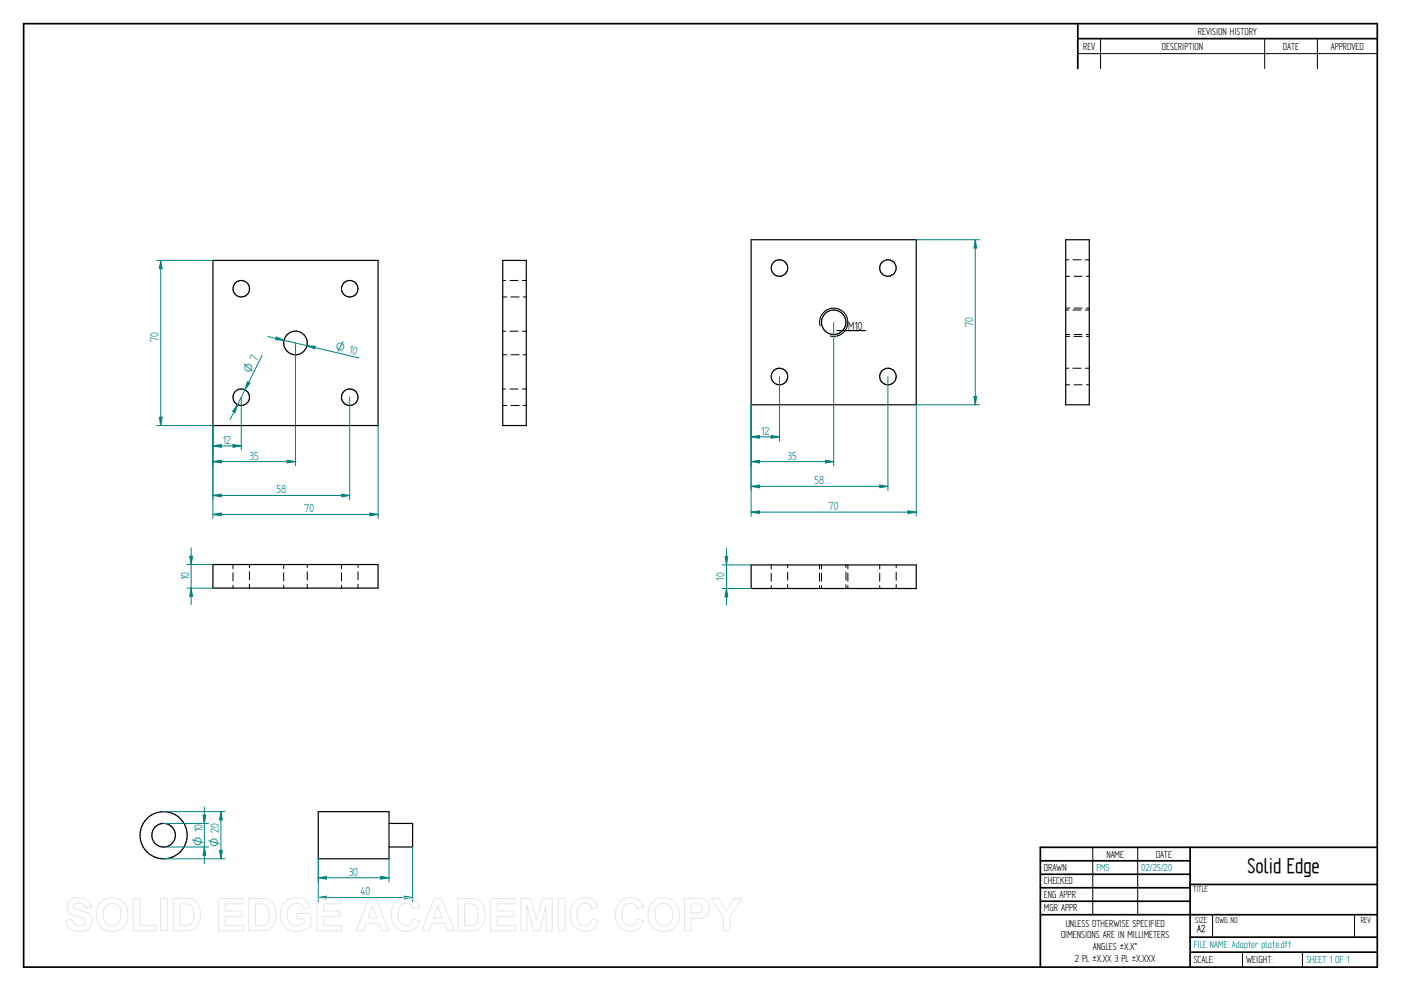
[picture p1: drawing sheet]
<svg xmlns="http://www.w3.org/2000/svg" width="594mm" height="420mm" viewBox="0 0 594 420" stroke-linecap="round" stroke-linejoin="round" font-family="sans-serif">
<g fill="none" stroke="#000" stroke-width=".72">
<path d="M10 10h574v400h-574zM457 10v19.1M457 16.4h127M504.6 359.2v50.8M584 359.2h-142.9v50.8M441.1 365h63.5M441.1 370.7h63.5M441.1 376.4h63.5M504.6 375h79.4M441.1 382.1h63.5M441.1 387.8h142.9M504.6 397.3h79.4"/>
<path d="M504.6 403.7h79.4"/>
</g>
<g fill="none" stroke="#000" stroke-width=".42">
<path d="M466.7 16.4v12.7M536.3 16.4v12.7M558.6 16.4v12.7M457 22.7h127M213.2 118.9h1.2M216.2 118.9h3.5M221.5 118.9h1.7M451.9 110.2h1.3M451.9 117.1h1.7M454.9 110.2h3.5M455.4 117.1h3.4M460.2 110.2h1.7"/>
<path d="M460.7 117.1h1.2M213.2 125.9h1.7M216.7 125.9h3.4M221.9 125.9h1.3M347.7 138.2a6 6 0 0 1 5.3-7.5 6 6 0 0 1 6.5 6.5 6 6 0 0 1-7.5 5.3M451.9 131.4h1.3M451.9 130.6h1.7M454.9 131.4h3.5M455.4 130.6h3.4M460.2 131.4h1.7M460.7 130.6h1.2M213.2 140.4h1.2"/>
<path d="M213.2 150.4h1.7M216.2 140.4h3.5M216.7 150.4h3.4M221.5 140.4h1.7M221.9 150.4h1.3M451.9 156.1h1.3M451.9 141.8h1.7M451.9 142.6h1.7M454.9 156.1h3.5M455.4 141.8h3.4M455.4 142.6h3.4M460.2 156.1h1.7"/>
<path d="M460.7 141.8h1.2M460.7 142.6h1.2M213.2 164.9h1.2M213.2 171.9h1.7M216.2 164.9h3.5M216.7 171.9h3.4M221.5 164.9h1.7M221.9 171.9h1.3M451.9 163.2h1.7M455.4 163.2h3.4M460.7 163.2h1.2M98.8 239.4v1.6"/>
<path d="M105.8 239.4v1.2M120.3 239.4v1.6M130.3 239.4v1.2M144.8 239.4v1.6M151.8 239.4v1.2M327 239.5v1.7M334 239.5v1.2M347.5 239.5v1.7M348.4 239.5v1.7M358.7 239.5v1.2M359.5 239.5v1.7M373 239.5v1.7"/>
<path d="M380 239.5v1.2M98.8 242.8v3.5M98.8 248.1v1.2M105.8 242.4v3.4M105.8 247.6v1.7M120.3 242.8v3.5M120.3 248.1v1.2M130.3 242.4v3.4M130.3 247.6v1.7M144.8 242.8v3.5M144.8 248.1v1.2M151.8 242.4v3.4"/>
<path d="M151.8 247.6v1.7M327 243v3.5M327 248.3v1.2M334 242.6v3.4M334 247.8v1.7M347.5 243v3.5M347.5 248.3v1.2M348.4 243v3.5M348.4 248.3v1.2M358.7 242.6v3.4M358.7 247.8v1.7M359.5 243v3.5"/>
<path d="M359.5 248.3v1.2M373 243v3.5M373 248.3v1.2M380 242.6v3.4M380 247.8v1.7M463.4 359.2v28.6M482.4 359.2v28.6M514.2 387.9v9.4M574.4 387.9v9.4M526.9 403.7v6.3M552.3 403.7v6.3"/>
</g>
<g fill="none" stroke="#000" stroke-width=".51">
<path d="M90.3 110.4h70v70h-70zM213.2 110.4h10v70h-10zM318.5 101.6h70v70h-70zM451.9 101.6h10v70h-10zM90.3 239.4h70v9.9h-70zM318.5 239.5h70v10h-70zM135 344.1h30v20h-30zM165 349.1h10v10h-10"/>
<circle cx="330.5" cy="113.6" r="3.5"/>
<circle cx="376.5" cy="113.6" r="3.5"/>
<circle cx="102.3" cy="122.4" r="3.5"/>
<circle cx="148.3" cy="122.4" r="3.5"/>
<circle cx="353.5" cy="136.6" r="5.2"/>
<circle cx="125.3" cy="145.4" r="5"/>
<circle cx="330.5" cy="159.7" r="3.5"/>
<circle cx="376.5" cy="159.6" r="3.5"/>
<circle cx="102.3" cy="168.4" r="3.5"/>
<circle cx="148.3" cy="168.4" r="3.5"/>
<circle cx="69.4" cy="354.1" r="5"/>
<circle cx="69.4" cy="354.1" r="10"/>
</g>
<path d="M66.4 110.4h23.9M68.1 110.4l.6 3.5h-1.1zM66.4 180.4h23.9" fill="none" stroke="#008080" stroke-width=".42"/>
<path d="M68.1 110.4l.6 3.5h-1.1z" fill="#008080"/>
<path d="M67.6 176.9h1.1l-.6 3.5z" fill="none" stroke="#008080" stroke-width=".42"/>
<path d="M67.6 176.9h1.1l-.6 3.5z" fill="#008080"/>
<path d="M68.1 110.4v70M90.3 180.4v39.5M160.3 180.4v39.5M90.3 218.1l3.5-.6v1.2z" fill="none" stroke="#008080" stroke-width=".42"/>
<path d="M90.3 218.1l3.5-.6v1.2z" fill="#008080"/>
<path d="M156.8 217.5l3.5 .6-3.5 .6z" fill="none" stroke="#008080" stroke-width=".42"/>
<path d="M156.8 217.5l3.5 .6-3.5 .6z" fill="#008080"/>
<path d="M111.2 150.6l-13.6 27.2M100.7 171.5l-1 3.4-1-.5zM90.3 218.1h70" fill="none" stroke="#008080" stroke-width=".42"/>
<path d="M100.7 171.5l-1 3.4-1-.5z" fill="#008080"/>
<path d="M104.9 161.9l1.1 .5-2.1 2.9z" fill="none" stroke="#008080" stroke-width=".42"/>
<path d="M104.9 161.9l1.1 .5-2.1 2.9z" fill="#008080"/>
<path d="M113.6 142.7l38.6 9.1M117.2 142.9l3.2 1.4-3.5-.3z" fill="none" stroke="#008080" stroke-width=".42"/>
<path d="M117.2 142.9l3.2 1.4-3.5-.3z" fill="#008080"/>
<path d="M130.2 146.6l3.5 .2-.3 1.1z" fill="none" stroke="#008080" stroke-width=".42"/>
<path d="M130.2 146.6l3.5 .2-.3 1.1z" fill="#008080"/>
<path d="M318.5 171.6v47.3M388.5 171.6v47.3M318.5 217.1l3.5-.5v1.1z" fill="none" stroke="#008080" stroke-width=".42"/>
<path d="M318.5 217.1l3.5-.5v1.1z" fill="#008080"/>
<path d="M385 216.6l3.5 .5-3.5 .6z" fill="none" stroke="#008080" stroke-width=".42"/>
<path d="M385 216.6l3.5 .5-3.5 .6z" fill="#008080"/>
<path d="M388.5 101.6h26.8M388.5 171.6h26.8M413 168.1h1.1l-.6 3.5zM318.5 217.1h70" fill="none" stroke="#008080" stroke-width=".42"/>
<path d="M413 168.1h1.1l-.6 3.5z" fill="#008080"/>
<path d="M413.5 101.6l.6 3.6h-1.1z" fill="none" stroke="#008080" stroke-width=".42"/>
<path d="M413.5 101.6l.6 3.6h-1.1z" fill="#008080"/>
<path d="M413.5 101.6v70M79.3 239.4h11M79.3 249.3h11M81.1 249.3l.6 3.6h-1.2z" fill="none" stroke="#008080" stroke-width=".42"/>
<path d="M354.9 140.2h12" fill="none" stroke="#000" stroke-width=".51"/>
<path d="M81.1 249.3l.6 3.6h-1.2z" fill="#008080"/>
<path d="M80.5 235.8h1.2l-.6 3.6z" fill="none" stroke="#008080" stroke-width=".42"/>
<path d="M80.5 235.8h1.2l-.6 3.6z" fill="#008080"/>
<path d="M81.1 232.3v24M306.3 239.5h12.2M306.3 249.5h12.2M308.1 249.5l.5 3.5h-1.1z" fill="none" stroke="#008080" stroke-width=".42"/>
<path d="M308.1 249.5l.5 3.5h-1.1z" fill="#008080"/>
<path d="M307.5 236h1.1l-.5 3.5z" fill="none" stroke="#008080" stroke-width=".42"/>
<path d="M307.5 236h1.1l-.5 3.5z" fill="#008080"/>
<path d="M308.1 232.5v24M135 372.2l3.5-.6v1.1zM135 364.1v9.8M165 364.1v9.8" fill="none" stroke="#008080" stroke-width=".42"/>
<path d="M135 372.2l3.5-.6v1.1z" fill="#008080"/>
<path d="M161.5 371.6l3.5 .6-3.5 .5z" fill="none" stroke="#008080" stroke-width=".42"/>
<path d="M161.5 371.6l3.5 .6-3.5 .5z" fill="#008080"/>
<path d="M69.4 344.1h26M69.4 364.1h26M93.1 360.6h1.2l-.6 3.5zM135 372.2h30" fill="none" stroke="#008080" stroke-width=".42"/>
<path d="M93.1 360.6h1.2l-.6 3.5z" fill="#008080"/>
<path d="M93.7 344.1l.6 3.5h-1.2z" fill="none" stroke="#008080" stroke-width=".42"/>
<path d="M93.7 344.1l.6 3.5h-1.2z" fill="#008080"/>
<path d="M69.4 359.1h19M69.4 349.1h19M86.6 359.1l.6 3.5h-1.1zM93.7 344.1v20" fill="none" stroke="#008080" stroke-width=".42"/>
<path d="M86.6 359.1l.6 3.5h-1.1z" fill="#008080"/>
<path d="M86.1 345.6h1.1l-.6 3.5z" fill="none" stroke="#008080" stroke-width=".42"/>
<path d="M86.1 345.6h1.1l-.6 3.5z" fill="#008080"/>
<path d="M86.6 342.1v24M175 359.1v23.2M135 364.1v18.2M135 380.5l3.5-.6v1.2z" fill="none" stroke="#008080" stroke-width=".42"/>
<path d="M135 380.5l3.5-.6v1.2z" fill="#008080"/>
<path d="M171.4 379.9l3.6 .6-3.6 .6z" fill="none" stroke="#008080" stroke-width=".42"/>
<path d="M171.4 379.9l3.6 .6-3.6 .6z" fill="#008080"/>
<path d="M102.3 168.4v22.4M90.3 180.4v10.4M98.8 188.5l3.5 .6-3.5 .6zM135 380.5h40" fill="none" stroke="#008080" stroke-width=".42"/>
<path d="M98.8 188.5l3.5 .6-3.5 .6z" fill="#008080"/>
<path d="M90.3 189.1l3.5-.6v1.2z" fill="none" stroke="#008080" stroke-width=".42"/>
<path d="M90.3 189.1l3.5-.6v1.2z" fill="#008080"/>
<path d="M125.3 145.4v52M90.3 189.1h12M90.3 180.4v17M90.3 195.7l3.5-.6v1.2z" fill="none" stroke="#008080" stroke-width=".42"/>
<path d="M90.3 195.7l3.5-.6v1.2z" fill="#008080"/>
<path d="M121.8 195.1l3.5 .6-3.5 .6z" fill="none" stroke="#008080" stroke-width=".42"/>
<path d="M121.8 195.1l3.5 .6-3.5 .6z" fill="#008080"/>
<path d="M148.3 168.4v43.4M90.3 195.7h35M90.3 180.4v31.4M90.3 210.1l3.5-.6v1.2z" fill="none" stroke="#008080" stroke-width=".42"/>
<path d="M90.3 210.1l3.5-.6v1.2z" fill="#008080"/>
<path d="M144.8 209.5l3.5 .6-3.5 .6z" fill="none" stroke="#008080" stroke-width=".42"/>
<path d="M144.8 209.5l3.5 .6-3.5 .6z" fill="#008080"/>
<path d="M330.5 159.6v27.4M318.5 171.6v15.4M318.5 185.2l3.5-.5v1.1zM90.3 210.1h58" fill="none" stroke="#008080" stroke-width=".42"/>
<path d="M318.5 185.2l3.5-.5v1.1z" fill="#008080"/>
<path d="M327 184.7l3.5 .5-3.5 .6z" fill="none" stroke="#008080" stroke-width=".42"/>
<path d="M327 184.7l3.5 .5-3.5 .6z" fill="#008080"/>
<path d="M353.5 136.7v60.8M318.5 171.6v25.9M318.5 185.2h12M350 195.2l3.5 .5-3.5 .6z" fill="none" stroke="#008080" stroke-width=".42"/>
<path d="M350 195.2l3.5 .5-3.5 .6z" fill="#008080"/>
<path d="M318.5 195.7l3.5-.5v1.1z" fill="none" stroke="#008080" stroke-width=".42"/>
<path d="M318.5 195.7l3.5-.5v1.1z" fill="#008080"/>
<path d="M376.5 159.6v48.4M318.5 171.6v36.4M318.5 195.7h35M373 205.7l3.5 .5-3.5 .6z" fill="none" stroke="#008080" stroke-width=".42"/>
<path d="M373 205.7l3.5 .5-3.5 .6z" fill="#008080"/>
<path d="M318.5 206.2l3.5-.5v1.1z" fill="none" stroke="#008080" stroke-width=".42"/>
<path d="M318.5 206.2l3.5-.5v1.1z" fill="#008080"/>
<path d="M318.5 206.2h58" fill="none" stroke="#008080" stroke-width=".42"/>
<g fill="none" stroke="#e6e6e6" stroke-width=".42">
<path d="M29.6 381.8a6.5 6.5 0 0 1 8.5 .8l.6 2.2-2.8 .1a2.7 2.7 0 0 0-2.1-2 2.7 2.7 0 0 0-2.7 1.1 1.87 1.87 0 0 0 2.2 1.8l1.4 .4a4.4 4.4 0 0 1 4 6.2 6.4 6.4 0 0 1-9.1 1.3l-1.2-1.8-.5-1.7 2.7-.3a2.94 2.94 0 0 0 2.6 2.6 2.94 2.94 0 0 0 3.1-1.9 2.67 2.67 0 0 0-2.9-1.8 4.9 4.9 0 0 1-5-4.3l.4-1.6zM43.1 382.1a6.9 6.9 0 0 1 8.2-.5 6.9 6.9 0 0 1 2.8 7.7 6.7 6.7 0 0 1-8 5.5 6.7 6.7 0 0 1-5.1-8.3 6.4 6.4 0 0 1 2.1-4.4zM44.8 384.2a3.9 3.9 0 0 1 4.6-.8 3.9 3.9 0 0 1 2 4.3 3.8 3.8 0 0 1-1.9 4.3 3.8 3.8 0 0 1-4.6-.7 6.6 6.6 0 0 1-.1-7.1zM56.5 381h2.8v11.3h6.9v2.3h-9.7zM68.1 380.9h2.8v13.7h-2.8zM73.5 380.9h5a5.9 5.9 0 0 1 6.5 7 5.9 5.9 0 0 1-6.3 6.7h-5.2zM76.3 383.2h1.8a3.4 3.4 0 0 1 4 3.9v1.2a3.2 3.2 0 0 1-3.8 4h-2zM92.7 380.9h10.2v2.3h-7.4v3h6.9v2.4h-6.9v3.7h7.7v2.3h-10.5zM105.5 380.9h5.1a5.9 5.9 0 0 1 6.4 7 5.9 5.9 0 0 1-6.3 6.7h-5.2zM108.3 383.2h1.9a3.4 3.4 0 0 1 4 3.9v1.2a3.2 3.2 0 0 1-3.8 4h-2.1zM120.9 382.4a7.3 7.3 0 0 1 9.7 .1l1 2.2-2.7 .5a3.7 3.7 0 0 0-4.6-2 3.7 3.7 0 0 0-2.5 4.4 4.2 4.2 0 0 0 2.2 4.5 4.2 4.2 0 0 0 5-.8v-1.7h-3.2v-2.3h6v5.4a8.1 8.1 0 0 1-11.8-.8 8.3 8.3 0 0 1 .9-9.5zM134.4 380.9h10.2v2.3h-7.4v3h6.9v2.4h-6.9v3.7h7.6v2.3h-10.4z"/>
<path d="M156.4 380.9h3l5.5 13.7h-3l-1.2-3.1h-5.5l-1.1 3.1h-3zM157.9 384.1l1.9 5.1h-3.7zM167.7 382.5a6 6 0 0 1 10.2 2.1l-2.8 .7a3.2 3.2 0 0 0-3.9-2.2 3.2 3.2 0 0 0-2.4 3.8 4.6 4.6 0 0 0 2.5 5.5 3.2 3.2 0 0 0 4-2.8l2.6 .8a6.1 6.1 0 0 1-7.2 4.3 6.1 6.1 0 0 1-4.8-6.8 7.7 7.7 0 0 1 1.8-5.4zM184.1 380.9h3.1l5.5 13.7h-3l-1.2-3.1h-5.5l-1.1 3.1h-3zM185.7 384.1l1.9 5.1h-3.8zM194.2 380.9h5a5.9 5.9 0 0 1 6.5 7 5.9 5.9 0 0 1-6.3 6.7h-5.2zM197 383.2h1.8a3.4 3.4 0 0 1 4 3.9v1.2a3.2 3.2 0 0 1-3.8 4h-2zM208.1 380.9h10.2v2.3h-7.4v3h6.9v2.4h-6.9v3.7h7.6v2.3h-10.4zM220.8 380.9h4.2l2.5 9.3 2.4-9.3h4.2v13.7h-2.5l-.1-10.8-2.7 10.8h-2.7l-2.7-10.8v10.8h-2.6zM236.8 380.9h2.8v13.7h-2.8zM243.5 382.5a6 6 0 0 1 10.2 2.1l-2.8 .7a3.2 3.2 0 0 0-3.8-2.2 3.2 3.2 0 0 0-2.4 3.8 4.6 4.6 0 0 0 2.4 5.5 3.2 3.2 0 0 0 4-2.8l2.6 .8a6.1 6.1 0 0 1-7.2 4.3 6.1 6.1 0 0 1-4.7-6.8 7.7 7.7 0 0 1 1.7-5.4zM262.7 382.5a6 6 0 0 1 10.2 2.1l-2.7 .7a3.2 3.2 0 0 0-3.9-2.2 3.2 3.2 0 0 0-2.4 3.8 4.6 4.6 0 0 0 2.4 5.5 3.2 3.2 0 0 0 4-2.8l2.7 .8a6.1 6.1 0 0 1-7.2 4.3 6.1 6.1 0 0 1-4.8-6.8 7.7 7.7 0 0 1 1.7-5.4z"/>
<path d="M277 382.1a6.9 6.9 0 0 1 8.2-.5 6.9 6.9 0 0 1 2.8 7.7 6.7 6.7 0 0 1-8.1 5.5 6.7 6.7 0 0 1-5.1-8.3 6.4 6.4 0 0 1 2.2-4.4zM278.7 384.2a3.9 3.9 0 0 1 4.6-.8 3.9 3.9 0 0 1 1.9 4.3 3.8 3.8 0 0 1-1.8 4.3 3.8 3.8 0 0 1-4.7-.7 6.6 6.6 0 0 1 0-7.1zM290.3 380.9h5.2a4.4 4.4 0 0 1 5.4 4.3 4.4 4.4 0 0 1-5.4 4.2h-2.4v5.2h-2.8zM293.1 383.2h1.8a2.1 2.1 0 0 1 2.6 .6 2.1 2.1 0 0 1 0 2.6 3.4 3.4 0 0 1-2.9 .7h-1.5zM301.6 380.9h3.3l3.2 5.4 3.2-5.4h3.2l-5 7.9v5.8h-2.8v-5.8z"/>
</g>
<text font-size="10.1" x="529" y="370.2">Solid Edge</text>
<text font-size="5.6" x="359.6" y="140.1">M10</text>
<g font-size="5.6" fill="#008080">
<text x="412.7" y="138.8" transform="rotate(-90 412.7 138.8)">70</text>
<text x="67.3" y="145" transform="rotate(-90 67.3 145)">70</text>
<text x="108.8" y="153.3" transform="rotate(-64 108.8 153.3)">7</text>
<text x="322.7" y="184.4">12</text>
<text x="94.5" y="188.2">12</text>
<text x="105.9" y="194.8">35</text>
<text x="334.1" y="194.9">35</text>
<text x="117.2" y="209.2">58</text>
<text x="345.4" y="205.4">58</text>
<text x="129" y="217.3">70</text>
<text x="351.4" y="216.3">70</text>
<text x="80.2" y="246.1" transform="rotate(-90 80.2 246.1)">10</text>
<text x="307.2" y="246.3" transform="rotate(-90 307.2 246.3)">10</text>
<text x="148" y="371.3">30</text>
<text x="152.9" y="379.6">40</text>
</g>
<g font-size="5.4" fill="#008080">
<text x="142" y="148.4" transform="rotate(13 142 148.4)">O 10</text>
<text x="106.2" y="158.7" transform="rotate(-63 106.2 158.7)">O</text>
<text x="85.8" y="358.9" transform="rotate(-90 85.8 358.9)">O 10</text>
<text x="92.8" y="359.2" transform="rotate(-90 92.8 359.2)">O 20</text>
</g>
<g font-size="4.9">
<text x="507.9" y="14.7">REVISION HISTORY</text>
<text x="459.3" y="21">REV</text>
<text x="492.7" y="21">DESCRIPTION</text>
<text x="544" y="21">DATE</text>
<text x="564.3" y="21">APPROVED</text>
<text x="469.1" y="363.6">NAME</text>
<text x="490.1" y="363.6">DATE</text>
<text x="442.7" y="369.3">DRAWN</text>
<text x="442.7" y="375">CHECKED</text>
<text x="442.7" y="380.7">ENG APPR</text>
<text x="442.7" y="386.4">MGR APPR</text>
<text x="451.9" y="392.9">UNLESS OTHERWISE SPECIFIED</text>
<text x="449.9" y="397.9">DIMENSIONS ARE IN MILLIMETERS</text>
<text x="455.7" y="407.8">2 PL ±X.XX 3 PL ±X.XXX</text>
<text x="463.5" y="402.9">ANGLES ±X.X°</text>
<text x="506.2" y="408.3">SCALE:</text>
<text x="528.4" y="408.3">WEIGHT:</text>
</g>
<g font-size="4.9" fill="#008080">
<text x="464.9" y="369.3">FMS</text>
<text x="483.9" y="369.3">02/25/20</text>
<text x="506.2" y="402">FILE NAME: Adapter plate.dft</text>
<text x="553.8" y="408.4">SHEET 1 OF 1</text>
</g>
<text font-size="4.8" x="507.7" y="395.3">A2</text>
<g font-size="4.1">
<text x="505.9" y="378.3">TITLE</text>
<text x="506.9" y="391.1">SIZE</text>
<text x="515.4" y="391.1">DWG NO</text>
<text x="577" y="391.1">REV</text>
</g>
</svg>
